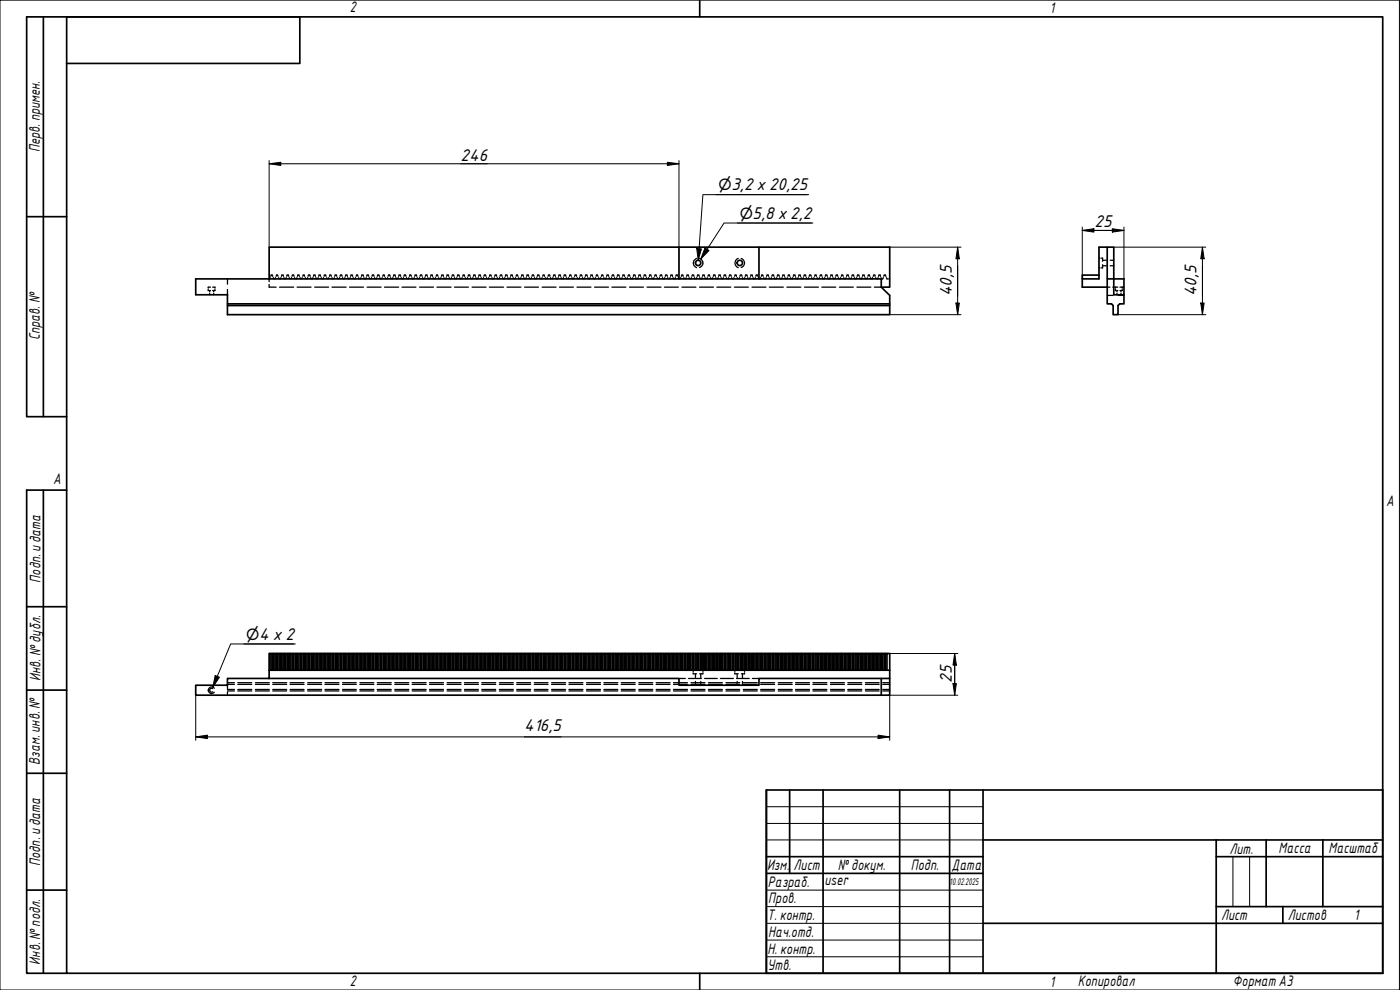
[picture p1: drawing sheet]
<svg xmlns="http://www.w3.org/2000/svg" width="420mm" height="297mm" viewBox="0 0 420 297" stroke-linecap="round" stroke-linejoin="round" font-family="sans-serif">
<g fill="none" stroke="#000" stroke-width=".38">
<path d="M209 77.5a1.49 1.49 0 0 0-.9 1.4 1.49 1.49 0 0 0 .9 1.4M209.9 77.6a1.38 1.38 0 0 1 1 1.3 1.38 1.38 0 0 1-1 1.3M221.6 77.5a1.49 1.49 0 0 0-1 1.4 1.49 1.49 0 0 0 1 1.4M222.4 77.6a1.38 1.38 0 0 1 1.1 1.3 1.38 1.38 0 0 1-1.1 1.3M329.8 77.5h.3M330.5 77.5h.4v.9M330.9 79.4v1h-.4M330.9 79.7h1.1M330.9 78.1h1.1M333.2 79.7h1.1M333.2 78.1h1.1M62.5 86.9v.3h.7"/>
<path d="M62.9 87.2v.4M62.9 88v.4M63.2 86.2h-.7v.3M63.8 86.2h.7v.3M64.1 87.2v.4M64.1 88v.4M64.5 86.9v.3h-.7M68.3 83.7v1.6M68.3 86.9v1.5M80.8 85.3v.9h2.1M80.8 83.7v.8M81.1 83.3l-.1 .4"/>
<path d="M81.5 82.5l-.2 .4M81.6 82.5l.3 .4M82 83.3l.2 .4M82.7 83.3l-.2 .4M83.1 82.5l-.2 .4M83.2 82.5h.1M83.3 82.5l.1 .4M83.6 83.3l.2 .4M83.9 86.2h4.2M84.3 83.3l-.2 .4M84.7 82.5l-.2 .4M84.8 82.5l.3 .4"/>
<path d="M85.2 83.3l.2 .4M85.9 83.3l-.2 .4M86.3 82.5l-.3 .4M86.4 82.5l.3 .4M86.8 83.3l.2 .4M87.5 83.3l-.2 .4M87.9 82.5l-.3 .4M88 82.5l.3 .4M88.4 83.3l.2 .4M89.1 83.3l-.1 .4M89.2 86.2h4.1M89.5 82.5l-.2 .4"/>
<path d="M89.6 82.5l.3 .4M90 83.3l.2 .4M90.7 83.3l-.1 .4M91.1 82.5l-.2 .4M91.2 82.5l.2 .4M91.6 83.3l.2 .4M92.3 83.3l-.2 .4M92.7 82.5l-.2 .4M92.8 82.5l.3 .4M93.2 83.3l.2 .4M93.9 83.3l-.2 .4M94.3 82.5l-.3 .4"/>
<path d="M94.4 86.2h4.2M94.4 82.5l.3 .4M94.8 83.3l.2 .4M95.5 83.3l-.2 .4M95.9 82.5l-.3 .4M96 82.5l.3 .4M96.4 83.3l.2 .4M97.1 83.3l-.1 .4M97.5 82.5l-.2 .4M97.6 82.5l.3 .4M98 83.3l.2 .4M98.7 83.3l-.1 .4"/>
<path d="M99.1 82.5l-.2 .4M99.3 82.5l.1 .4M99.6 86.2h4.3M99.6 83.3l.2 .4M100.3 83.3l-.2 .4M100.7 82.5l-.2 .4M100.8 82.5l.3 .4M101.2 83.3l.1 .4M101.9 83.3l-.2 .4M102.3 82.5l-.3 .4M102.4 82.5l.3 .4M102.8 83.3l.2 .4"/>
<path d="M103.5 83.3l-.2 .4M103.9 82.5l-.3 .4M104 82.5l.3 .4M104.4 83.3l.2 .4M104.9 86.2h4.2M105.1 83.3l-.1 .4M105.5 82.5l-.3 .4M105.6 82.5l.3 .4M106 83.3l.2 .4M106.7 83.3l-.1 .4M107.1 82.5l-.2 .4M107.3 82.5l.1 .4"/>
<path d="M107.6 83.3l.2 .4M108.3 83.3l-.2 .4M108.7 82.5l-.2 .4M108.8 82.5l.3 .4M109.2 83.3l.1 .4M109.9 83.3l-.2 .4M110.2 86.2h4.2M110.3 82.5l-.3 .4M110.4 82.5l.3 .4M110.8 83.3l.2 .4M111.5 83.3l-.2 .4M111.9 82.5l-.3 .4"/>
<path d="M112 82.5l.3 .4M112.4 83.3l.2 .4M113.1 83.3l-.1 .4M113.5 82.5l-.3 .4M113.6 82.5l.3 .4M114 83.3l.2 .4M114.7 83.3l-.1 .4M114.9 82.9l.1-.4h.3l.1 .4M115.4 86.2h4.2M115.6 83.3l.2 .4M116.3 83.3l-.2 .4M116.7 82.5l-.2 .4"/>
<path d="M116.8 82.5l.3 .4M117.2 83.3l.1 .4M117.9 83.3l-.2 .4M118.3 82.5l-.3 .4M118.4 82.5l.3 .4M118.8 83.3l.2 .4M119.5 83.3l-.2 .4M119.9 82.5l-.3 .4M120 82.5l.3 .4M120.4 83.3l.2 .4M120.6 86.2h4.2M121.1 83.3l-.1 .4"/>
<path d="M121.5 82.5l-.3 .4M121.6 82.5l.3 .4M122 83.3l.2 .4M122.7 83.3l-.1 .4M122.9 82.9l.1-.4h.3l.1 .4M123.6 83.3l.2 .4M124.3 83.3l-.2 .4M124.7 82.5l-.2 .4M124.8 82.5l.3 .4M125.2 83.3l.1 .4M125.9 86.2h4.2M125.9 83.3l-.2 .4"/>
<path d="M126.3 82.5l-.3 .4M126.4 82.5l.3 .4M126.8 83.3l.2 .4M127.5 83.3l-.2 .4M127.9 82.5l-.3 .4M128 82.5l.3 .4M128.4 83.3l.2 .4M129.1 83.3l-.1 .4M129.5 82.5l-.3 .4M129.6 82.5l.3 .4M130 83.3l.2 .4M130.7 83.3l-.1 .4"/>
<path d="M130.9 82.9l.1-.4h.3l.1 .4M131.1 86.2h4.3M131.6 83.3l.2 .4M132.3 83.3l-.2 .4M132.7 82.5l-.2 .4M132.8 82.5l.3 .4M133.2 83.3l.1 .4M133.9 83.3l-.2 .4M134.3 82.5l-.3 .4M134.4 82.5l.3 .4M134.8 83.3l.2 .4M135.5 83.3l-.2 .4"/>
<path d="M135.9 82.5l-.3 .4M136 82.5l.3 .4M136.4 86.2h4.2M136.4 83.3l.2 .4M137.1 83.3l-.1 .4M137.5 82.5l-.3 .4M137.6 82.5l.3 .4M138 83.3l.2 .4M138.7 83.3l-.1 .4M138.9 82.9l.1-.4h.3l.1 .4M139.6 83.3l.2 .4M140.3 83.3l-.2 .4"/>
<path d="M140.7 82.5l-.2 .4M140.8 82.5l.3 .4M141.2 83.3l.2 .4M141.7 86.2h4.2M141.9 83.3l-.2 .4M142.3 82.5l-.3 .4M142.4 82.5l.3 .4M142.8 83.3l.2 .4M143.5 83.3l-.2 .4M143.9 82.5l-.3 .4M144 82.5l.3 .4M144.4 83.3l.2 .4"/>
<path d="M145.1 83.3l-.1 .4M145.5 82.5l-.3 .4M145.6 82.5l.3 .4M146 83.3l.2 .4M146.7 83.3l-.1 .4M146.9 86.2h4.2M147.1 82.5l-.2 .4M147.2 82.5l.2 .4M147.6 83.3l.2 .4M148.3 83.3l-.2 .4M148.7 82.5l-.2 .4M148.8 82.5l.3 .4"/>
<path d="M149.2 83.3l.2 .4M149.9 83.3l-.2 .4M150.3 82.5l-.2 .4M150.4 82.5l.3 .4M150.8 83.3l.2 .4M151.5 83.3l-.2 .4M151.9 82.5l-.3 .4M152 82.5l.3 .4M152.1 86.2h4.2M152.4 83.3l.2 .4M153.1 83.3l-.1 .4M153.5 82.5l-.3 .4"/>
<path d="M153.6 82.5l.3 .4M154 83.3l.2 .4M154.7 83.3l-.1 .4M155.1 82.5l-.2 .4M155.2 82.5l.2 .4M155.6 83.3l.2 .4M156.3 83.3l-.2 .4M156.7 82.5l-.2 .4M156.8 82.5l.3 .4M157.2 83.3l.2 .4M157.4 86.2h4.2M157.9 83.3l-.2 .4"/>
<path d="M158.3 82.5l-.2 .4M158.4 82.5l.3 .4M158.8 83.3l.2 .4M159.5 83.3l-.2 .4M159.9 82.5l-.3 .4M160 82.5l.3 .4M160.4 83.3l.2 .4M161.1 83.3l-.2 .4M161.5 82.5l-.3 .4M161.6 82.5l.3 .4M162 83.3l.2 .4M162.7 86.2h4.2"/>
<path d="M162.7 83.3l-.1 .4M163 82.5h.1M163 82.5l-.1 .4M163.2 82.5l.2 .4M163.6 83.3l.2 .4M164.3 83.3l-.2 .4M164.7 82.5l-.2 .4M164.8 82.5l.2 .4M165.2 83.3l.2 .4M165.9 83.3l-.2 .4M166.3 82.5l-.2 .4M166.4 82.5l.3 .4"/>
<path d="M166.8 83.3l.2 .4M167.5 83.3l-.2 .4M167.9 86.2h4.2M167.9 82.5l-.3 .4M168 82.5l.3 .4M168.4 83.3l.2 .4M169.1 83.3l-.2 .4M169.5 82.5l-.3 .4M169.6 82.5l.3 .4M170 83.3l.2 .4M170.7 83.3l-.1 .4M171.1 82.5l-.2 .4"/>
<path d="M171.2 82.5l.2 .4M171.6 83.3l.2 .4M172.3 83.3l-.2 .4M172.7 82.5l-.2 .4M172.8 82.5l.2 .4M173.2 86.2h4.2M173.2 83.3l.2 .4M173.9 83.3l-.2 .4M174.3 82.5l-.2 .4M174.4 82.5l.3 .4M174.8 83.3l.2 .4M175.5 83.3l-.2 .4"/>
<path d="M175.9 82.5l-.3 .4M176 82.5l.3 .4M176.4 83.3l.2 .4M177.1 83.3l-.2 .4M177.5 82.5l-.3 .4M177.6 82.5l.3 .4M178 83.3l.2 .4M178.4 86.2h4.2M178.7 83.3l-.1 .4M179.1 82.5l-.2 .4M179.2 82.5l.3 .4M179.6 83.3l.2 .4"/>
<path d="M180.3 83.3l-.2 .4M180.7 82.5l-.2 .4M180.8 82.5l.2 .4M181.2 83.3l.2 .4M181.9 83.3l-.2 .4M182.3 82.5l-.2 .4M182.4 82.5l.3 .4M182.8 83.3l.2 .4M183.5 83.3l-.2 .4M183.6 86.2h4.2M183.9 82.5l-.3 .4M184 82.5l.3 .4"/>
<path d="M184.4 83.3l.2 .4M185.1 83.3l-.2 .4M185.5 82.5l-.3 .4M185.6 82.5l.3 .4M186 83.3l.2 .4M186.7 83.3l-.1 .4M187.1 82.5l-.2 .4M187.2 82.5l.3 .4M187.6 83.3l.2 .4M188.3 83.3l-.1 .4M188.7 82.5l-.2 .4M188.8 82.5l.2 .4"/>
<path d="M188.9 86.2h4.2M189.2 83.3l.2 .4M189.9 83.3l-.2 .4M190.3 82.5l-.2 .4M190.4 82.5l.3 .4M190.8 83.3l.2 .4M191.5 83.3l-.2 .4M191.9 82.5l-.3 .4M192 82.5l.3 .4M192.4 83.3l.2 .4M193.1 83.3l-.2 .4M193.5 82.5l-.3 .4"/>
<path d="M193.6 82.5l.3 .4M194 83.3l.2 .4M194.2 86.2h4.2M194.7 83.3l-.1 .4M195.1 82.5l-.2 .4M195.2 82.5l.3 .4M195.6 83.3l.2 .4M196.3 83.3l-.1 .4M196.7 82.5l-.2 .4M196.8 82.5l.2 .4M197.2 83.3l.2 .4M197.9 83.3l-.2 .4"/>
<path d="M198.3 82.5l-.2 .4M198.4 82.5l.3 .4M198.8 83.3l.2 .4M199.4 86.2h4.2M199.5 83.3l-.2 .4M199.9 82.5l-.3 .4M200 82.5l.3 .4M200.4 83.3l.2 .4M201.1 83.3l-.2 .4M201.5 82.5l-.3 .4M201.6 82.5l.3 .4M202 83.3l.2 .4"/>
<path d="M202.7 83.3l-.1 .4M203.1 82.5l-.3 .4M203.2 82.5l.3 .4M203.6 83.3l.2 .4M204.3 83.3l-.1 .4M204.7 86.2h4.2M204.7 82.5l-.2 .4M204.9 82.5l.1 .4M205.2 83.3l.2 .4M205.9 83.3l-.2 .4M206.3 82.5l-.2 .4M206.4 82.5l.3 .4"/>
<path d="M206.8 83.3l.1 .4M207.5 83.3l-.2 .4M207.9 82.5l-.3 .4M208 82.5l.3 .4M208.4 83.3l.2 .4M209.1 83.3l-.2 .4M209.5 82.5l-.3 .4M209.6 82.5l.3 .4M209.9 86.2h4.2M210 83.3l.2 .4M210.7 83.3l-.1 .4M211.1 82.5l-.3 .4"/>
<path d="M211.2 82.5l.3 .4M211.6 83.3l.2 .4M212.3 83.3l-.1 .4M212.7 82.5l-.2 .4M212.9 82.5l.1 .4M213.2 83.3l.2 .4M213.9 83.3l-.2 .4M214.3 82.5l-.2 .4M214.4 82.5l.3 .4M214.8 83.3l.1 .4M215.1 86.2h4.2M215.5 83.3l-.2 .4"/>
<path d="M215.9 82.5l-.3 .4M216 82.5l.3 .4M216.4 83.3l.2 .4M217.1 83.3l-.2 .4M217.5 82.5l-.3 .4M217.6 82.5l.3 .4M218 83.3l.2 .4M218.7 83.3l-.1 .4M219.1 82.5l-.3 .4M219.2 82.5l.3 .4M219.6 83.3l.2 .4M220.3 83.3l-.1 .4"/>
<path d="M220.4 86.2h4.2M220.5 82.9l.1-.4h.3l.1 .4M221.2 83.3l.2 .4M221.9 83.3l-.2 .4M222.3 82.5l-.2 .4M222.4 82.5l.3 .4M222.8 83.3l.1 .4M223.5 83.3l-.2 .4M223.9 82.5l-.3 .4M224 82.5l.3 .4M224.4 83.3l.2 .4M225.1 83.3l-.2 .4"/>
<path d="M225.5 82.5l-.3 .4M225.6 82.5l.3 .4M225.7 86.2h4.2M226 83.3l.2 .4M226.7 83.3l-.1 .4M227.1 82.5l-.3 .4M227.2 82.5l.3 .4M227.6 83.3l.2 .4M228.3 83.3l-.1 .4M228.5 82.9l.1-.4h.3l.1 .4M229.2 83.3l.2 .4M229.9 83.3l-.2 .4"/>
<path d="M230.3 82.5l-.2 .4M230.4 82.5l.3 .4M230.8 83.3l.1 .4M230.9 86.2h4.2M231.5 83.3l-.2 .4M231.9 82.5l-.3 .4M232 82.5l.3 .4M232.4 83.3l.2 .4M233.1 83.3l-.2 .4M233.5 82.5l-.3 .4M233.6 82.5l.3 .4M234 83.3l.2 .4"/>
<path d="M234.7 83.3l-.1 .4M235.1 82.5l-.3 .4M235.2 82.5l.3 .4M235.6 83.3l.2 .4M236.2 86.2h4.1M236.3 83.3l-.1 .4M236.5 82.9l.1-.4h.3l.1 .4M237.2 83.3l.2 .4M237.9 83.3l-.2 .4M238.3 82.5l-.2 .4M238.4 82.5l.3 .4M238.8 83.3l.2 .4"/>
<path d="M239.5 83.3l-.2 .4M239.9 82.5l-.3 .4M240 82.5l.3 .4M240.4 83.3l.2 .4M241.1 83.3l-.2 .4M241.4 86.2h4.2M241.5 82.5l-.3 .4M241.6 82.5l.3 .4M242 83.3l.2 .4M242.7 83.3l-.1 .4M243.1 82.5l-.3 .4M243.2 82.5l.3 .4"/>
<path d="M243.6 83.3l.2 .4M244.3 83.3l-.1 .4M244.5 82.9l.1-.4h.3l.1 .4M245.2 83.3l.2 .4M245.9 83.3l-.2 .4M246.3 82.5l-.2 .4M246.4 82.5l.3 .4M246.6 86.2h4.2M246.8 83.3l.2 .4M247.5 83.3l-.2 .4M247.9 82.5l-.3 .4M248 82.5l.3 .4"/>
<path d="M248.4 83.3l.2 .4M249.1 83.3l-.2 .4M249.5 82.5l-.3 .4M249.6 82.5l.3 .4M250 83.3l.2 .4M250.7 83.3l-.1 .4M251.1 82.5l-.3 .4M251.2 82.5l.3 .4M251.6 83.3l.2 .4M251.9 86.2h4.2M252.3 83.3l-.1 .4M252.7 82.5l-.2 .4"/>
<path d="M252.8 82.5l.2 .4M253.2 83.3l.2 .4M253.9 83.3l-.2 .4M254.3 82.5l-.2 .4M254.4 82.5l.3 .4M254.8 83.3l.2 .4M255.5 83.3l-.2 .4M255.9 82.5l-.2 .4M256 82.5l.3 .4M256.4 83.3l.2 .4M257.1 83.3l-.2 .4M257.2 86.2h4.2"/>
<path d="M257.5 82.5l-.3 .4M257.6 82.5l.3 .4M258 83.3l.2 .4M258.7 83.3l-.1 .4M259.1 82.5l-.3 .4M259.2 82.5l.3 .4M259.6 83.3l.2 .4M260.3 83.3l-.1 .4M260.7 82.5l-.2 .4M260.8 82.5l.2 .4M261.2 83.3l.2 .4M261.9 83.3l-.2 .4"/>
<path d="M262.3 82.5l-.2 .4M262.4 86.2h2.1M262.4 82.5l.2 .4M262.8 83.3l.2 .4M263.5 83.3l-.2 .4M263.9 82.5l-.2 .4M264 82.5l.3 .4M264.4 83.3l.3 .4M265.1 83.3l-.3 .4M265.5 82.5l-.3 .4M265.6 82.5l.3 .4M266 83.3l.2 .4h.2"/>
<path d="M266.7 83.7h.3M329.8 80.4h.3M332.3 86.2h.8M332.3 88.6h1.6M333.9 86.2h1.6M334.8 86.9v.3h.7M334.8 86.2v.3M335.2 87.2v.4M335.2 88v.4M335.6 88.6h1.7M336.1 86.2h.8M336.4 87.2v.4"/>
<path d="M336.4 88v.4M336.8 86.9v.3h-.7M336.8 86.2v.3M337.1 86.2h.2M63.8 206.6h-.6l-.3 .5a.55 .55 0 0 0 .3 .5 .55 .55 0 0 0 .6 0M64.3 206.5a1.02 1.02 0 0 0-1.5-.2 1.02 1.02 0 0 0 0 1.5 1.02 1.02 0 0 0 1.5-.1M68.3 205.6v1M68.3 207.6v1M68.3 204.8h2.1M68.3 205.3h2.1M68.3 206.9h2.1M68.3 207.3h2.1"/>
<path d="M71.4 204.8h4.2M71.4 205.3h4.2M71.4 206.9h4.2M71.4 207.3h4.2M76.6 204.8h4.2M76.6 205.3h4.2M76.6 206.9h4.2M76.6 207.3h4.2M81.9 204.8h4.1M81.9 205.3h4.1M81.9 206.9h4.1M81.9 207.3h4.1"/>
<path d="M87.1 204.8h4.1M87.1 205.3h4.1M87.1 206.9h4.1M87.1 207.3h4.1M92.3 204.8h4.2M92.3 205.3h4.2M92.3 206.9h4.2M92.3 207.3h4.2M97.5 204.8h4.2M97.5 205.3h4.2M97.5 206.9h4.2M97.5 207.3h4.2"/>
<path d="M102.8 204.8h4.1M102.8 205.3h4.1M102.8 206.9h4.1M102.8 207.3h4.1M108 204.8h4.2M108 205.3h4.2M108 206.9h4.2M108 207.3h4.2M113.2 204.8h4.2M113.2 205.3h4.2M113.2 206.9h4.2M113.2 207.3h4.2"/>
<path d="M118.5 204.8h4.2M118.5 205.3h4.2M118.5 206.9h4.2M118.5 207.3h4.2M123.7 204.8h4.2M123.7 205.3h4.2M123.7 206.9h4.2M123.7 207.3h4.2M128.9 204.8h4.2M128.9 205.3h4.2M128.9 206.9h4.2M128.9 207.3h4.2"/>
<path d="M134.2 204.8h4.2M134.2 205.3h4.2M134.2 206.9h4.2M134.2 207.3h4.2M139.4 204.8h4.2M139.4 205.3h4.2M139.4 206.9h4.2M139.4 207.3h4.2M144.6 204.8h4.2M144.6 205.3h4.2M144.6 206.9h4.2M144.6 207.3h4.2"/>
<path d="M149.9 204.8h4.2M149.9 205.3h4.2M149.9 206.9h4.2M149.9 207.3h4.2M155.1 204.8h4.2M155.1 205.3h4.2M155.1 206.9h4.2M155.1 207.3h4.2M160.3 204.8h4.2M160.3 205.3h4.2M160.3 206.9h4.2M160.3 207.3h4.2"/>
<path d="M165.5 204.8h4.2M165.5 205.3h4.2M165.5 206.9h4.2M165.5 207.3h4.2M170.8 204.8h4.1M170.8 205.3h4.1M170.8 206.9h4.1M170.8 207.3h4.1M176 204.8h4.2M176 205.3h4.2M176 206.9h4.2M176 207.3h4.2"/>
<path d="M181.2 204.8h4.2M181.2 205.3h4.2M181.2 206.9h4.2M181.2 207.3h4.2M186.4 204.8h4.2M186.4 205.3h4.2M186.4 206.9h4.2M186.4 207.3h4.2M191.7 204.8h4.2M191.7 205.3h4.2M191.7 206.9h4.2M191.7 207.3h4.2"/>
<path d="M196.9 204.8h4.2M196.9 205.3h4.2M196.9 206.9h4.2M196.9 207.3h4.2M202.1 204.8h4.2M202.1 205.3h4.2M202.1 206.9h4.2M202.1 207.3h4.2M203.8 203.6h1.9M206.6 203.6h3.9M207.4 204.8h4.2M207.4 205.3h4.2"/>
<path d="M207.4 206.9h4.2M207.4 207.3h4.2M208 201.9v.3h1M208 201.1v.4M208.7 202.2v1.1M208.7 204.5v1.1M210.3 202.2v1.1M210.3 204.5v1.1M210.9 201.9v.3h-.9M210.9 201.1v.4M211.5 203.6h3.8M212.6 204.8h4.2"/>
<path d="M212.6 205.3h4.2M212.6 206.9h4.2M212.6 207.3h4.2M216.2 203.6h3.9M217.9 204.8h4.1M217.9 205.3h4.1M217.9 206.9h4.1M217.9 207.3h4.1M220.5 201.9v.3h1.1M220.5 201.1v.4M221 203.6h3.9M221.2 202.2v1.1"/>
<path d="M221.2 204.5v1.1M222.8 202.2v1.1M222.8 204.5v1.1M223.1 204.8h4.2M223.1 205.3h4.2M223.1 206.9h4.2M223.1 207.3h4.2M223.5 201.9v.3h-1M223.5 201.1v.4M225.8 203.6h2M228.3 204.8h4.2M228.3 205.3h4.2"/>
<path d="M228.3 206.9h4.2M228.3 207.3h4.2M233.6 204.8h4.1M233.6 205.3h4.1M233.6 206.9h4.1M233.6 207.3h4.1M238.8 204.8h4.2M238.8 205.3h4.2M238.8 206.9h4.2M238.8 207.3h4.2M244 204.8h4.2M244 205.3h4.2"/>
<path d="M244 206.9h4.2M244 207.3h4.2M249.2 204.8h4.2M249.2 205.3h4.2M249.2 206.9h4.2M249.2 207.3h4.2M254.4 204.8h4.2M254.4 205.3h4.2M254.4 206.9h4.2M254.4 207.3h4.2M259.7 204.8h4.1M259.7 205.3h4.1"/>
<path d="M259.7 206.9h4.1M259.7 207.3h4.1M264.9 204.8h2.1M264.9 205.3h2.1M264.9 206.9h2.1M264.9 207.3h2.1"/>
</g>
<g fill="none" stroke="#000" stroke-width=".51">
<path d="M203.8 74.2v9.5M227.8 74.2v9.5M332.3 74.2v9.5h5v4.7h-3v-14.2h-4.5v9.5h-5v-1.2h5M58.7 83.7h205.8v2.5l2.5 2.4v2.6h-198.7v-2.8h-9.6zM68.3 91.7v2.7h198.7v-2.7M68.3 91.2v.5h198.7v-.5M80.8 83.7v-9.5h186.2v12h-2.5M324.8 83.7v2.5h7.5M332.3 83.7v7.5h1.3l.5 .5v2.7h1.4v-2.7l.5-.5h1.3v-2.8M81 196.1h-.2v5M81.3 196.1h-.3v5M81.7 196.1h-.4v5"/>
<path d="M82.2 196.1h-.5v5M82.5 196.1h-.3v5M83 196.1h-.5v5M83.3 196.1h-.3v5M83.8 196.1h-.5v5M84.1 196.1h-.3v5M84.6 196.1h-.5v5M85 196.1h-.4v5M85.4 196.1h-.4v5M85.7 196.1h-.3v5M86.2 196.1h-.5v5M86.6 196.1h-.4v5"/>
<path d="M87 196.1h-.4v5M87.3 196.1h-.3v5M87.8 196.1h-.5v5M88.1 196.1h-.3v5M88.6 196.1h-.5v5M89 196.1h-.4v5M89.3 196.1h-.3v5M89.7 196.1h-.4v5M90.2 196.1h-.5v5M90.6 196.1h-.4v5M91 196.1h-.4v5M91.3 196.1h-.3v5"/>
<path d="M91.8 196.1h-.5v5M92.1 196.1h-.3v5M92.6 196.1h-.5v5M93 196.1h-.4v5M93.4 196.1h-.4v5M93.7 196.1h-.3v5M94.2 196.1h-.5v5M94.6 196.1h-.4v5M95 196.1h-.4v5M95.3 196.1h-.3v5M95.8 196.1h-.5v5M96.1 196.1h-.3v5"/>
<path d="M96.6 196.1h-.5v5M97 196.1h-.4v5M97.3 196.1h-.3v5M97.7 196.1h-.4v5M98.2 196.1h-.5v5M98.6 196.1h-.4v5M99 196.1h-.4v5M99.3 196.1h-.3v5M99.8 196.1h-.5v5M100.1 196.1h-.3v5M100.6 196.1h-.5v5M101 196.1h-.4v5"/>
<path d="M101.3 196.1h-.3v5M101.7 196.1h-.4v5M102.2 196.1h-.5v5M102.6 196.1h-.4v5M103 196.1h-.4v5M103.3 196.1h-.3v5M103.8 196.1h-.5v5M104.1 196.1h-.3v5M104.6 196.1h-.5v5M105 196.1h-.4v5M105.3 196.1h-.3v5M105.7 196.1h-.4v5"/>
<path d="M106.2 196.1h-.5v5M106.6 196.1h-.4v5M107 196.1h-.4v5M107.3 196.1h-.3v5M107.8 196.1h-.5v5M108.1 196.1h-.3v5M108.6 196.1h-.5v5M109 196.1h-.4v5M109.3 196.1h-.3v5M109.7 196.1h-.4v5M110.2 196.1h-.5v5M110.6 196.1h-.4v5"/>
<path d="M111 196.1h-.4v5M111.3 196.1h-.3v5M111.8 196.1h-.5v5M112.1 196.1h-.3v5M112.6 196.1h-.5v5M113 196.1h-.4v5M113.3 196.1h-.3v5M113.7 196.1h-.4v5M114.2 196.1h-.5v5M114.6 196.1h-.4v5M115 196.1h-.4v5M115.3 196.1h-.3v5"/>
<path d="M115.8 196.1h-.5v5M116.1 196.1h-.3v5M116.6 196.1h-.5v5M117 196.1h-.4v5M117.3 196.1h-.3v5M117.7 196.1h-.4v5M118.2 196.1h-.5v5M118.6 196.1h-.4v5M119 196.1h-.4v5M119.3 196.1h-.3v5M119.8 196.1h-.5v5M120.1 196.1h-.3v5"/>
<path d="M120.6 196.1h-.5v5M121 196.1h-.4v5M121.3 196.1h-.3v5M121.7 196.1h-.4v5M122.2 196.1h-.5v5M122.6 196.1h-.4v5M123 196.1h-.4v5M123.3 196.1h-.3v5M123.8 196.1h-.5v5M124.1 196.1h-.3v5M124.6 196.1h-.5v5M125 196.1h-.4v5"/>
<path d="M125.3 196.1h-.3v5M125.7 196.1h-.4v5M126.2 196.1h-.5v5M126.6 196.1h-.4v5M127 196.1h-.4v5M127.3 196.1h-.3v5M127.8 196.1h-.5v5M128.1 196.1h-.3v5M128.6 196.1h-.5v5M129 196.1h-.4v5M129.3 196.1h-.3v5M129.7 196.1h-.4v5"/>
<path d="M130.2 196.1h-.5v5M130.6 196.1h-.4v5M131 196.1h-.4v5M131.3 196.1h-.3v5M131.8 196.1h-.5v5M132.1 196.1h-.3v5M132.6 196.1h-.5v5M133 196.1h-.4v5M133.3 196.1h-.3v5M133.7 196.1h-.4v5M134.2 196.1h-.5v5M134.6 196.1h-.4v5"/>
<path d="M135 196.1h-.4v5M135.3 196.1h-.3v5M135.8 196.1h-.5v5M136.1 196.1h-.3v5M136.6 196.1h-.5v5M137 196.1h-.4v5M137.4 196.1h-.4v5M137.7 196.1h-.3v5M138.2 196.1h-.5v5M138.6 196.1h-.4v5M139 196.1h-.4v5M139.3 196.1h-.3v5"/>
<path d="M139.8 196.1h-.5v5M140.1 196.1h-.3v5M140.6 196.1h-.5v5M141 196.1h-.4v5M141.4 196.1h-.4v5M141.7 196.1h-.3v5M142.2 196.1h-.5v5M142.6 196.1h-.4v5M143 196.1h-.4v5M143.3 196.1h-.3v5M143.8 196.1h-.5v5M144.1 196.1h-.3v5"/>
<path d="M144.6 196.1h-.5v5M145 196.1h-.4v5M145.4 196.1h-.4v5M145.7 196.1h-.3v5M146.2 196.1h-.5v5M146.6 196.1h-.4v5M147 196.1h-.4v5M147.3 196.1h-.3v5M147.8 196.1h-.5v5M148.1 196.1h-.3v5M148.6 196.1h-.5v5M149 196.1h-.4v5"/>
<path d="M149.4 196.1h-.4v5M149.7 196.1h-.3v5M150.2 196.1h-.5v5M150.6 196.1h-.4v5M151 196.1h-.4v5M151.3 196.1h-.3v5M151.8 196.1h-.5v5M152.1 196.1h-.3v5M152.6 196.1h-.5v5M153 196.1h-.4v5M153.4 196.1h-.4v5M153.7 196.1h-.3v5"/>
<path d="M154.2 196.1h-.5v5M154.6 196.1h-.4v5M155 196.1h-.4v5M155.3 196.1h-.3v5M155.8 196.1h-.5v5M156.1 196.1h-.3v5M156.6 196.1h-.5v5M157 196.1h-.4v5M157.4 196.1h-.4v5M157.7 196.1h-.3v5M158.2 196.1h-.5v5M158.6 196.1h-.4v5"/>
<path d="M159 196.1h-.4v5M159.3 196.1h-.3v5M159.8 196.1h-.5v5M160.1 196.1h-.3v5M160.6 196.1h-.5v5M160.9 196.1h-.3v5M161.4 196.1h-.5v5M161.7 196.1h-.3v5M162.2 196.1h-.5v5M162.6 196.1h-.4v5M163 196.1h-.4v5M163.3 196.1h-.3v5"/>
<path d="M163.8 196.1h-.5v5M164.1 196.1h-.3v5M164.6 196.1h-.5v5M165 196.1h-.4v5M165.4 196.1h-.4v5M165.7 196.1h-.3v5M166.2 196.1h-.5v5M166.6 196.1h-.4v5M167 196.1h-.4v5M167.3 196.1h-.3v5M167.8 196.1h-.5v5M168.1 196.1h-.3v5"/>
<path d="M168.6 196.1h-.5v5M168.9 196.1h-.3v5M169.4 196.1h-.5v5M169.7 196.1h-.3v5M170.2 196.1h-.5v5M170.6 196.1h-.4v5M171 196.1h-.4v5M171.3 196.1h-.3v5M171.8 196.1h-.5v5M172.1 196.1h-.3v5M172.6 196.1h-.5v5M173 196.1h-.4v5"/>
<path d="M173.4 196.1h-.4v5M173.7 196.1h-.3v5M174.2 196.1h-.5v5M174.6 196.1h-.4v5M175 196.1h-.4v5M175.3 196.1h-.3v5M175.8 196.1h-.5v5M176.1 196.1h-.3v5M176.6 196.1h-.5v5M176.9 196.1h-.3v5M177.4 196.1h-.5v5M177.7 196.1h-.3v5"/>
<path d="M178.2 196.1h-.5v5M178.6 196.1h-.4v5M179 196.1h-.4v5M179.3 196.1h-.3v5M179.8 196.1h-.5v5M180.1 196.1h-.3v5M180.6 196.1h-.5v5M180.9 196.1h-.3v5M181.4 196.1h-.5v5M181.7 196.1h-.3v5M182.2 196.1h-.5v5M182.6 196.1h-.4v5"/>
<path d="M183 196.1h-.4v5M183.3 196.1h-.3v5M183.8 196.1h-.5v5M184.1 196.1h-.3v5M184.6 196.1h-.5v5M184.9 196.1h-.3v5M185.4 196.1h-.5v5M185.7 196.1h-.3v5M186.2 196.1h-.5v5M186.6 196.1h-.4v5M186.9 196.1h-.3v5M187.3 196.1h-.4v5"/>
<path d="M187.8 196.1h-.5v5M188.2 196.1h-.4v5M188.6 196.1h-.4v5M188.9 196.1h-.3v5M189.4 196.1h-.5v5M189.7 196.1h-.3v5M190.2 196.1h-.5v5M190.6 196.1h-.4v5M191 196.1h-.4v5M191.3 196.1h-.3v5M191.8 196.1h-.5v5M192.2 196.1h-.4v5"/>
<path d="M192.6 196.1h-.4v5M192.9 196.1h-.3v5M193.4 196.1h-.5v5M193.7 196.1h-.3v5M194.2 196.1h-.5v5M194.6 196.1h-.4v5M194.9 196.1h-.3v5M195.3 196.1h-.4v5M195.8 196.1h-.5v5M196.2 196.1h-.4v5M196.6 196.1h-.4v5M196.9 196.1h-.3v5"/>
<path d="M197.4 196.1h-.5v5M197.7 196.1h-.3v5M198.2 196.1h-.5v5M198.6 196.1h-.4v5M199 196.1h-.4v5M199.3 196.1h-.3v5M199.8 196.1h-.5v5M200.2 196.1h-.4v5M200.6 196.1h-.4v5M200.9 196.1h-.3v5M201.4 196.1h-.5v5M201.7 196.1h-.3v5"/>
<path d="M202.2 196.1h-.5v5M202.6 196.1h-.4v5M202.9 196.1h-.3v5M203.3 196.1h-.4v5M203.8 196.1h-.5v5M204.2 196.1h-.4v5M204.6 196.1h-.4v5M204.9 196.1h.5M205.7 196.1h-.3v5M206.2 196.1h-.5v5M206.6 196.1h.3M207.3 196.1h-.4v5"/>
<path d="M207.8 196.1h-.5v5M208.2 196.1h.4M208.9 196.1h-.3v5M209.4 196.1h-.5v5M209.7 196.1h.5M210.6 196.1h-.4v5M210.9 196.1h-.3v5M211.3 196.1h.5M212.2 196.1h-.4v5M212.6 196.1h-.4v5M212.9 196.1h.5M213.7 196.1h-.3v5"/>
<path d="M214.2 196.1h-.5v5M214.6 196.1h.3M215.3 196.1h-.4v5M215.8 196.1h-.5v5M216.2 196.1h.4M216.9 196.1h-.3v5M217.4 196.1h-.5v5M217.7 196.1h.5M218.6 196.1h-.4v5M218.9 196.1h-.3v5M219.3 196.1h.5M220.2 196.1h-.4v5"/>
<path d="M220.6 196.1h-.4v5M220.9 196.1h.5M221.7 196.1h-.3v5M222.2 196.1h-.5v5M222.6 196.1h.3M223.3 196.1h-.4v5M223.8 196.1h-.5v5M224.2 196.1h.4M224.9 196.1h-.3v5M225.4 196.1h-.5v5M225.7 196.1h.5M226.6 196.1h-.4v5"/>
<path d="M226.9 196.1h-.3v5M227.3 196.1h.5M228.2 196.1h-.4v5M228.6 196.1h-.4v5M228.9 196.1h-.3v5M229.4 196.1h-.5v5M229.7 196.1h-.3v5M230.2 196.1h-.5v5M230.6 196.1h-.4v5M230.9 196.1h-.3v5M231.3 196.1h-.4v5M231.8 196.1h-.5v5"/>
<path d="M232.2 196.1h-.4v5M232.6 196.1h-.4v5M232.9 196.1h-.3v5M233.4 196.1h-.5v5M233.7 196.1h-.3v5M234.2 196.1h-.5v5M234.6 196.1h-.4v5M234.9 196.1h-.3v5M235.3 196.1h-.4v5M235.8 196.1h-.5v5M236.2 196.1h-.4v5M236.6 196.1h-.4v5"/>
<path d="M236.9 196.1h-.3v5M237.4 196.1h-.5v5M237.7 196.1h-.3v5M238.2 196.1h-.5v5M238.6 196.1h-.4v5M239 196.1h-.4v5M239.3 196.1h-.3v5M239.8 196.1h-.5v5M240.2 196.1h-.4v5M240.6 196.1h-.4v5M240.9 196.1h-.3v5M241.4 196.1h-.5v5"/>
<path d="M241.7 196.1h-.3v5M242.2 196.1h-.5v5M242.6 196.1h-.4v5M243 196.1h-.4v5M243.3 196.1h-.3v5M243.8 196.1h-.5v5M244.2 196.1h-.4v5M244.6 196.1h-.4v5M244.9 196.1h-.3v5M245.4 196.1h-.5v5M245.7 196.1h-.3v5M246.2 196.1h-.5v5"/>
<path d="M246.6 196.1h-.4v5M247 196.1h-.4v5M247.3 196.1h-.3v5M247.8 196.1h-.5v5M248.2 196.1h-.4v5M248.6 196.1h-.4v5M248.9 196.1h-.3v5M249.4 196.1h-.5v5M249.7 196.1h-.3v5M250.2 196.1h-.5v5M250.6 196.1h-.4v5M251 196.1h-.4v5"/>
<path d="M251.3 196.1h-.3v5M251.8 196.1h-.5v5M252.2 196.1h-.4v5M252.6 196.1h-.4v5M252.9 196.1h-.3v5M253.4 196.1h-.5v5M253.7 196.1h-.3v5M254.2 196.1h-.5v5M254.6 196.1h-.4v5M255 196.1h-.4v5M255.3 196.1h-.3v5M255.8 196.1h-.5v5"/>
<path d="M256.2 196.1h-.4v5M256.6 196.1h-.4v5M256.9 196.1h-.3v5M257.4 196.1h-.5v5M257.7 196.1h-.3v5M258.2 196.1h-.5v5M258.6 196.1h-.4v5M259 196.1h-.4v5M259.3 196.1h-.3v5M259.8 196.1h-.5v5M260.2 196.1h-.4v5M260.6 196.1h-.4v5"/>
<path d="M260.9 196.1h-.3v5M261.4 196.1h-.5v5M261.7 196.1h-.3v5M262.2 196.1h-.5v5M262.6 196.1h-.4v5M263 196.1h-.4v5M263.3 196.1h-.3v5M263.8 196.1h-.5v5M264.2 196.1h-.4v5M264.6 196.1h-.4v5M264.9 196.1h-.3v5M265.4 196.1h-.5v5"/>
<path d="M265.7 196.1h-.3v5M266.2 196.1h-.5v5M80.8 203.6v-2.5h186.2v2.5h-39.2v2h-24v-2h-135.5v2h-9.6v3h205.8M204.6 201.1v-5h.3v5M206.2 201.1v-5h.4v5M207.8 201.1v-5h.4v5M209.4 201.1v-5h.3v5M210.9 201.1v-5h.4v5M212.6 201.1v-5h.3v5M214.2 201.1v-5h.4v5M215.8 201.1v-5h.4v5M217.4 201.1v-5h.3v5"/>
<path d="M218.9 201.1v-5h.4v5M220.6 201.1v-5h.3v5M222.2 201.1v-5h.4v5M223.8 201.1v-5h.4v5M225.4 201.1v-5h.3v5M226.9 201.1v-5h.4v5M264.5 203.6v5M266.2 201.1v-5h.8v5M267 203.6v5h-2.5"/>
<circle cx="209.5" cy="78.9" r=".79"/>
<circle cx="222" cy="78.9" r=".79"/>
</g>
<path d="M20 5.1h395v286.9h-395zM210 0v5.1M210 292v5" fill="none" stroke="#000" stroke-width=".51"/>
<path d="M0 0h420v297h-420z" fill="none" stroke="#000" stroke-width=".3"/>
<g fill="none" stroke="#000" stroke-width=".51">
<path d="M230 237h185v55h-185zM237 237v25.1M247 237v55M270 237v55M285 237v55M295 237v55M230 257h65M295 252h120M365 257h50M365 252v40M380 252v20M397 252v20"/>
<path d="M230 262.1h65M295 277h120M365 272h50M385 272v5"/>
</g>
<path d="M230 242h65M230 247.1h65M230 252h65M370 257v15M375 257v15M230 267.1h65M230 272h65M230 277h65M230 282.1h65M230 287.1h65" fill="none" stroke="#000" stroke-width=".3"/>
<path d="M13 5.1v119.9M20 19h70v-13.9h-82v119.9h12M8 65h12M13 147.1v144.9M20 147.1h-12v144.9h12M8 182h12M8 207.1h12M8 232h12M8 267.1h12" fill="none" stroke="#000" stroke-width=".51"/>
<g fill="none" stroke="#000" stroke-width=".3">
<path d="M80.8 49.1l3.5-.4v.9zM80.8 49.1h123M80.8 48.2v26M200.3 48.7l3.5 .4-3.5 .5zM203.8 48.2v26M267 74.2h21.4M287.4 74.2l.5 3.4h-1zM287.4 74.2v20.2M324.8 69.1l3.5-.5v1zM324.8 69.1h12.5M324.8 68.1v15.6M333.8 68.6l3.5 .5-3.5 .5z"/>
<path d="M334.3 74.2h27.6M337.3 68.1v15.6M360.9 74.2l.5 3.4h-1zM360.9 74.2v20.2M267 94.4h21.4M286.9 90.9h1l-.5 3.5zM335.5 94.4h26.4M360.4 90.9h1l-.5 3.5zM265.4 196.1h22.1M286.5 196.1l.5 3.5h-1zM286.5 196.1v12.5M58.7 208.6v13.5"/>
<path d="M286 205.1h1l-.5 3.5zM287.5 208.6h-20.5v13.5M58.7 221.1l3.5-.5v1zM58.7 221.1h208.3M263.5 220.6l3.5 .5-3.5 .5z"/>
</g>
<path d="M80.8 49.1l3.5-.4v.9zM200.3 48.7l3.5 .4-3.5 .5zM287.4 74.2l.5 3.4h-1zM324.8 69.1l3.5-.5v1zM333.8 68.6l3.5 .5-3.5 .5zM360.9 74.2l.5 3.4h-1zM286.9 90.9h1l-.5 3.5zM360.4 90.9h1l-.5 3.5zM286.5 196.1l.5 3.5h-1zM286 205.1h1l-.5 3.5zM58.7 221.1l3.5-.5v1zM263.5 220.6l3.5 .5-3.5 .5z" fill="#000"/>
<path d="M214.9 58.4h27.4M242.7 58.4h-31.8l-1.4 19.7M209.1 74.6l1.4 .1-1 3.4zM211.6 74.4l1.2 .8-2.5 2.5zM221.3 66.9h22.2M244 66.9h-26.7l-7 10.8M73.2 193.2h15M88.6 193.2h-19.4l-5.3 13M64.6 202.7l1.2 .5-1.9 3z" fill="none" stroke="#000" stroke-width=".3"/>
<path d="M209.1 74.6l1.4 .1-1 3.4zM211.6 74.4l1.2 .8-2.5 2.5zM64.6 202.7l1.2 .5-1.9 3z" fill="#000"/>
<g font-size="4.9">
<text x="138.2" y="48.3">246</text>
<text x="214.9" y="57.1">⌀3,2 x 20,25</text>
<text x="221.3" y="65.6">⌀5,8 x 2,2</text>
<text x="328.5" y="68.2">25</text>
<text x="285.6" y="88.9" transform="rotate(-90 285.6 88.9)">40,5</text>
<text x="359.1" y="88.9" transform="rotate(-90 359.1 88.9)">40,5</text>
<text x="73.2" y="191.9">⌀4 x 2</text>
<text x="285.6" y="204.9" transform="rotate(-90 285.6 204.9)">25</text>
<text x="157.4" y="219.3">416,5</text>
</g>
<g font-size="4.4">
<text x="105" y="3.7">2</text>
<text x="315" y="3.8">1</text>
<text x="11.9" y="45.6" transform="rotate(-90 11.9 45.6)">Перв. примен.</text>
<text x="12" y="102.2" transform="rotate(-90 12 102.2)">Справ. №</text>
<text x="16" y="145.2">A</text>
<text x="416" y="151.7">A</text>
<text x="12.2" y="174.8" transform="rotate(-90 12.2 174.8)">Подп. идата</text>
<text x="12.2" y="204.3" transform="rotate(-90 12.2 204.3)">Инв. №дубл.</text>
<text x="12" y="229.5" transform="rotate(-90 12 229.5)">Взам. инв. №</text>
<text x="369" y="256.1">Лит.</text>
<text x="383.7" y="256.1">Масса</text>
<text x="398.7" y="256.1">Масштаб</text>
<text x="12.1" y="259.8" transform="rotate(-90 12.1 259.8)">Подп. идата</text>
<text x="230.2" y="261.1">Изм.</text>
<text x="238.2" y="261.1">Лист</text>
<text x="251.5" y="261">№докум.</text>
<text x="273.4" y="261.2">Подп.</text>
<text x="285.6" y="261.2">Дата</text>
<text x="230.4" y="266.1">Разраб.</text>
<text x="247.4" y="265.7">user</text>
<text x="230.6" y="271.1">Пров.</text>
<text x="230.3" y="276.1">Т. контр.</text>
<text x="230.5" y="281.1">Нач.отд.</text>
<text x="366.5" y="276.1">Лист</text>
<text x="386.5" y="276.1">Листов</text>
<text x="406.4" y="276">1</text>
<text x="230.4" y="286.1">Н. контр.</text>
<text x="12.1" y="289.4" transform="rotate(-90 12.1 289.4)">Инв. №подл.</text>
<text x="230.3" y="291.1">Утв.</text>
<text x="105" y="295.9">2</text>
<text x="315" y="296.1">1</text>
<text x="323.5" y="295.8">Копировал</text>
<text x="370" y="295.8">Формат А3</text>
</g>
<text font-size="2.8" x="285" y="265.5">10.02.2025</text>
</svg>
